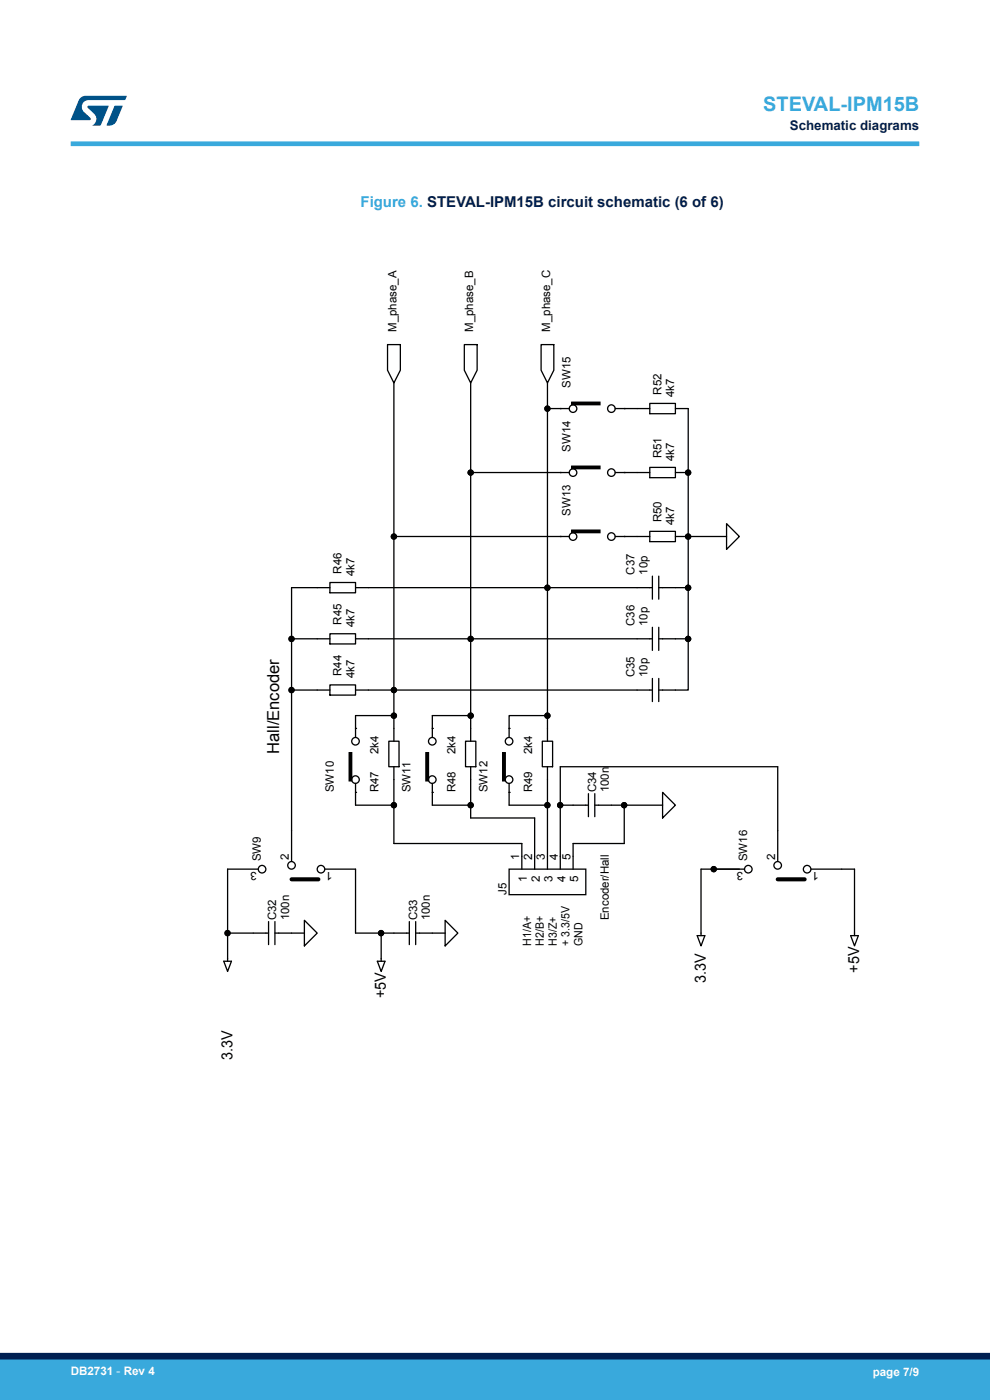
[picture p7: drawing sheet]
<svg xmlns="http://www.w3.org/2000/svg" width="210mm" height="297mm" viewBox="0 0 210 297" stroke-linecap="round" stroke-linejoin="round" font-family="sans-serif">
<g fill="none" stroke="#000" stroke-width=".28">
<path d="M82.2 73.1h2.7v5.4l-1.3 2.7-1.4-2.7zM98.5 73.1h2.7v5.4l-1.4 2.7-1.3-2.7zM114.8 73.1h2.7v5.4l-1.4 2.7-1.3-2.7zM83.6 81.2v73.3M99.8 81.2v73.3M116.1 81.2v70.6h-8.1v2.7M116.1 86.7h2.7M121.3 98.9h6v.5h-6zM132.4 86.7h5.4M137.8 85.6h5.5v2.2h-5.5zM143.3 86.7h2.7v48.8M83.6 113.8h37.2"/>
<path d="M99.8 100.2h21M118.8 113.8h.1M118.8 100.2h.1M121.3 112.5h6v.5h-6zM130.5 113.8h7.3M130.5 100.2h4.6M132.4 113.8h.1M132.4 100.2h.1M137.8 112.7h5.5v2.2h-5.5zM143.3 113.8h10.8M154.1 111.1l2.7 2.7-2.7 2.7zM61.8 135.5h5.5"/>
<path d="M67.3 124.7h-5.5v51.5M78.1 135.5h57M78.1 124.7h60.3M138.4 122.2v4.9M139.7 124.7h6.3M139.7 122.2v4.9M143.3 135.5h2.7M146 135.5v10.9h-2.7M61.8 146.4h5.5M74.1 159.7h.5v6h-.5zM75.4 154.5h.1M78.1 146.4h57"/>
<path d="M83.6 151.8h-8.2v4.6M99.8 151.8h-8.1v2.7M106.6 159.7h.6v6h-.6zM108 154.5h.1M108 154.5v1.9M115 157.2h2.2v5.5h-2.2zM116.1 151.8v5.4M75.4 168.1h.1M75.4 166.2v4.6h8.2M83.6 165.4v13.5h27.1v5.5M91.7 168.1v2.7h8.1M99.8 165.4v8.1h13.6v10.9"/>
<path d="M108 168.1h.1M108 166.2v4.6h8.1M116.1 162.7v21.7M118.8 170.8h6M124.8 168.4v4.9M126.2 170.8h14.3M126.2 168.4v4.9M132.4 170.8v8.1h-10.8v5.5M140.5 168.1l2.8 2.7-2.8 2.7zM165 176.2v-13.5h-46.2v21.7M48.3 184.4v19.5M48.3 198h5.4"/>
<path d="M61.8 198h2.8M64.6 195.2l2.7 2.8-2.7 2.7zM75.4 184.4v13.6h8.2M80.9 198v5.9M91.7 198h2.7M94.4 195.2l2.7 2.8-2.7 2.7zM108 184.4h16.3v5.4h-16.3zM147.9 198.5h1.6l-.8 2.2zM156.8 184.4h-8.1v14.1M178.5 184.4h2.8v14.1M180.4 198.5h1.7l-.8 2.2zM47.5 203.9h1.6l-.8 2.2z"/>
<path d="M80 203.9h1.7l-.8 2.2z"/>
<circle cx="116.1" cy="86.7" r=".53"/>
<circle cx="83.5" cy="113.8" r=".53"/>
<circle cx="99.8" cy="100.3" r=".53"/>
<circle cx="121.6" cy="113.8" r=".8"/>
<circle cx="121.6" cy="100.3" r=".8"/>
<circle cx="129.7" cy="113.8" r=".8"/>
<circle cx="129.7" cy="100.3" r=".8"/>
<circle cx="146" cy="100.3" r=".53"/>
<circle cx="146" cy="113.8" r=".53"/>
<circle cx="61.8" cy="135.5" r=".53"/>
<circle cx="99.8" cy="135.5" r=".53"/>
<circle cx="116.1" cy="124.7" r=".53"/>
<circle cx="146" cy="124.7" r=".53"/>
<circle cx="146" cy="135.5" r=".53"/>
<circle cx="61.8" cy="146.4" r=".53"/>
<circle cx="75.4" cy="157.3" r=".8"/>
<circle cx="83.5" cy="146.4" r=".53"/>
<circle cx="83.5" cy="151.8" r=".53"/>
<circle cx="99.8" cy="151.8" r=".54"/>
<circle cx="108" cy="157.3" r=".8"/>
<circle cx="116.1" cy="151.8" r=".53"/>
<circle cx="75.4" cy="165.4" r=".8"/>
<circle cx="83.5" cy="170.8" r=".53"/>
<circle cx="99.8" cy="170.8" r=".53"/>
<circle cx="108" cy="165.4" r=".8"/>
<circle cx="116.1" cy="170.8" r=".53"/>
<circle cx="118.8" cy="170.8" r=".53"/>
<circle cx="132.4" cy="170.8" r=".53"/>
<circle cx="48.3" cy="197.9" r=".53"/>
<circle cx="80.8" cy="198" r=".54"/>
<circle cx="151.4" cy="184.4" r=".54"/>
</g>
<g fill="#000">
<path d="M121.3 98.9h6v.5h-6z" fill-rule="evenodd"/>
<path d="M121.3 112.5h6v.5h-6z" fill-rule="evenodd"/>
<path d="M74.1 159.7h.5v6h-.5z" fill-rule="evenodd"/>
<path d="M106.6 159.7h.6v6h-.6z" fill-rule="evenodd"/>
<circle cx="116.1" cy="86.7" r=".53"/>
<circle cx="83.5" cy="113.8" r=".53"/>
<circle cx="99.8" cy="100.3" r=".53"/>
<circle cx="146" cy="100.3" r=".53"/>
<circle cx="146" cy="113.8" r=".53"/>
<circle cx="61.8" cy="135.5" r=".53"/>
<circle cx="99.8" cy="135.5" r=".53"/>
<circle cx="116.1" cy="124.7" r=".53"/>
<circle cx="146" cy="124.7" r=".53"/>
<circle cx="146" cy="135.5" r=".53"/>
<circle cx="61.8" cy="146.4" r=".53"/>
<circle cx="83.5" cy="146.4" r=".53"/>
<circle cx="83.5" cy="151.8" r=".53"/>
<circle cx="99.8" cy="151.8" r=".54"/>
<circle cx="116.1" cy="151.8" r=".53"/>
<circle cx="83.5" cy="170.8" r=".53"/>
<circle cx="99.8" cy="170.8" r=".53"/>
<circle cx="116.1" cy="170.8" r=".53"/>
<circle cx="118.8" cy="170.8" r=".53"/>
<circle cx="132.4" cy="170.8" r=".53"/>
<circle cx="48.3" cy="197.9" r=".53"/>
<circle cx="80.8" cy="198" r=".54"/>
<circle cx="151.4" cy="184.4" r=".54"/>
</g>
<path d="M61.8 186.5h5.7" fill="none" stroke="#000" stroke-width=".87"/>
<circle cx="68.1" cy="184.4" r=".8" fill="#fff"/>
<g fill="none" stroke="#000" stroke-width=".28">
<path d="M68.9 184.4h6.5"/>
<circle cx="68.1" cy="184.4" r=".8"/>
</g>
<circle cx="61.8" cy="183.6" r=".8" fill="#fff"/>
<g fill="none" stroke="#000" stroke-width=".28">
<path d="M61.8 176.2v6.6"/>
<circle cx="61.8" cy="183.6" r=".8"/>
</g>
<circle cx="55.6" cy="184.4" r=".8" fill="#fff"/>
<g fill="none" stroke="#000" stroke-width=".28">
<path d="M137.8 99.2h5.5v2.1h-5.5zM135.1 100.2h2.7M143.3 100.2h2.7M67.3 135.5h2.7M70 134.4h5.4v2.2h-5.4zM75.4 135.5h2.7M67.3 146.4h2.7M70 145.3h5.4v2.2h-5.4zM75.4 146.4h2.7M82.5 157.2h2.1v5.5h-2.1zM83.6 154.5v2.7M98.7 157.2h2.2v5.5h-2.2z"/>
<path d="M99.8 154.5v2.7M135.1 146.4h3.3M138.4 143.9v4.9M139.7 146.4h3.6M139.7 143.9v4.9M83.6 162.7v2.7M99.8 162.7v2.7M48.3 184.4h6.5M53.7 198h3.3M57 195.5v4.9M58.3 198h3.5M58.3 195.5v4.9"/>
<path d="M83.6 198h3.2M86.8 195.5v4.9M88.2 198h3.5M88.2 195.5v4.9"/>
<circle cx="55.6" cy="184.4" r=".8"/>
</g>
<path d="M165 186.5h5.7" fill="none" stroke="#000" stroke-width=".87"/>
<circle cx="171.2" cy="184.4" r=".8" fill="#fff"/>
<g fill="none" stroke="#000" stroke-width=".28">
<path d="M172 184.4h6.5"/>
<circle cx="171.2" cy="184.4" r=".8"/>
</g>
<circle cx="165" cy="183.6" r=".8" fill="#fff"/>
<g fill="none" stroke="#000" stroke-width=".28">
<path d="M165 176.2v6.6"/>
<circle cx="165" cy="183.6" r=".8"/>
</g>
<circle cx="158.7" cy="184.4" r=".8" fill="#fff"/>
<g fill="none" stroke="#000" stroke-width=".28">
<path d="M118.8 86.7h.1M118.8 86.7h2M121.3 85.3h6v.6h-6zM130.5 86.7h1.9M132.4 86.7h.1M67.3 124.7h2.7M70 123.6h5.4v2.2h-5.4zM75.4 124.7h2.7M135.1 135.5h3.3M138.4 133.1v4.9M139.7 135.5h3.6M139.7 133.1v4.9"/>
<path d="M90.3 159.7h.6v6h-.6zM91.7 154.5h.1M91.7 154.5v1.9M91.7 168.1h.1M91.7 166.2v1.9M151.4 184.4h6.5"/>
<circle cx="116.1" cy="86.7" r=".53"/>
<circle cx="121.6" cy="86.7" r=".8"/>
<circle cx="129.7" cy="86.7" r=".8"/>
<circle cx="83.5" cy="113.8" r=".53"/>
<circle cx="99.8" cy="100.3" r=".53"/>
<circle cx="146" cy="100.3" r=".53"/>
<circle cx="146" cy="113.8" r=".53"/>
<circle cx="61.8" cy="135.5" r=".53"/>
<circle cx="99.8" cy="135.5" r=".53"/>
<circle cx="116.1" cy="124.7" r=".53"/>
<circle cx="146" cy="124.7" r=".53"/>
<circle cx="146" cy="135.5" r=".53"/>
<circle cx="61.8" cy="146.4" r=".53"/>
<circle cx="83.5" cy="146.4" r=".53"/>
<circle cx="83.5" cy="151.8" r=".53"/>
<circle cx="91.7" cy="157.3" r=".8"/>
<circle cx="99.8" cy="151.8" r=".54"/>
<circle cx="116.1" cy="151.8" r=".53"/>
<circle cx="83.5" cy="170.8" r=".53"/>
<circle cx="91.7" cy="165.4" r=".8"/>
<circle cx="99.8" cy="170.8" r=".53"/>
<circle cx="116.1" cy="170.8" r=".53"/>
<circle cx="118.8" cy="170.8" r=".53"/>
<circle cx="132.4" cy="170.8" r=".53"/>
<circle cx="48.3" cy="197.9" r=".53"/>
<circle cx="80.8" cy="198" r=".54"/>
<circle cx="151.4" cy="184.4" r=".54"/>
<circle cx="158.7" cy="184.4" r=".8"/>
</g>
<g fill="#000">
<path d="M121.3 85.3h6v.6h-6z" fill-rule="evenodd"/>
<path d="M90.3 159.7h.6v6h-.6z" fill-rule="evenodd"/>
<circle cx="116.1" cy="86.7" r=".53"/>
<circle cx="83.5" cy="113.8" r=".53"/>
<circle cx="99.8" cy="100.3" r=".53"/>
<circle cx="146" cy="100.3" r=".53"/>
<circle cx="146" cy="113.8" r=".53"/>
<circle cx="61.8" cy="135.5" r=".53"/>
<circle cx="99.8" cy="135.5" r=".53"/>
<circle cx="116.1" cy="124.7" r=".53"/>
<circle cx="146" cy="124.7" r=".53"/>
<circle cx="146" cy="135.5" r=".53"/>
<circle cx="61.8" cy="146.4" r=".53"/>
<circle cx="83.5" cy="146.4" r=".53"/>
<circle cx="83.5" cy="151.8" r=".53"/>
<circle cx="99.8" cy="151.8" r=".54"/>
<circle cx="116.1" cy="151.8" r=".53"/>
<circle cx="83.5" cy="170.8" r=".53"/>
<circle cx="99.8" cy="170.8" r=".53"/>
<circle cx="116.1" cy="170.8" r=".53"/>
<circle cx="118.8" cy="170.8" r=".53"/>
<circle cx="132.4" cy="170.8" r=".53"/>
<circle cx="48.3" cy="197.9" r=".53"/>
<circle cx="80.8" cy="198" r=".54"/>
<circle cx="151.4" cy="184.4" r=".54"/>
</g>
<path d="M15 30.5h180" fill="none" stroke="#39a9dc" stroke-width="1"/>
<g fill="#005288">
<path d="M17.1 20.7l1.1-.4 8.7 .1-.4 .8h-7.6a1.45 1.45 0 0 0-1.4 .9 1.45 1.45 0 0 0 .2 1.6l1.5 1.3v.4l-4.2 .1 1.7-4.2z"/>
<path d="M24.3 22.4l1.7 .1-1.3 3.2a1.6 1.6 0 0 1-1.5 .9l-.6-.1z"/>
<path d="M18.6 22.5h4.5l-1.8 4.1h-1.7a1.54 1.54 0 0 0 .4-2.4l-1.4-1.3z"/>
</g>
<g fill="#39a9dc">
<path d="M0 288.4h210v8.6h-210z" fill-rule="evenodd"/>
<path d="M-.1 288.4h210.2v4.4h-210.2z" fill-rule="evenodd"/>
</g>
<path d="M0 287.7h210" fill="none" stroke="#002052" stroke-width="1.4"/>
<text font-size="4.2" fill="#39a9dc" x="161.9" y="23.5">STEVAL-IPM15B</text>
<text font-size="3.5" x="59.2" y="160" transform="rotate(-90 59.2 160)">Hall/Encoder</text>
<g font-size="3.3">
<text x="149.7" y="208.5" transform="rotate(-90 149.7 208.5)">3.3V</text>
<text x="182.3" y="206.4" transform="rotate(-90 182.3 206.4)">+5V</text>
<text x="81.9" y="211.8" transform="rotate(-90 81.9 211.8)">+5V</text>
<text x="49.3" y="224.8" transform="rotate(-90 49.3 224.8)">3.3V</text>
</g>
<text font-size="3.2" fill="#39a9dc" x="76.5" y="43.8">Figure 6. STEVAL-IPM15B circuit schematic (6 of 6)</text>
<text font-size="2.8" fill="#002052" x="167.5" y="27.5">Schematic diagrams</text>
<g font-size="2.5" fill="#fff">
<text x="15" y="291.6">DB2731 - Rev 4</text>
<text x="185.1" y="291.9">page 7/9</text>
</g>
<g font-size="2.4">
<text x="84.1" y="70.4" transform="rotate(-90 84.1 70.4)">M_phase_A</text>
<text x="100.4" y="70.4" transform="rotate(-90 100.4 70.4)">M_phase_B</text>
<text x="116.7" y="70.4" transform="rotate(-90 116.7 70.4)">M_phase_C</text>
<text x="121" y="82.3" transform="rotate(-90 121 82.3)">SW15</text>
<text x="140.3" y="83.7" transform="rotate(-90 140.3 83.7)">R52</text>
<text x="143" y="84.2" transform="rotate(-90 143 84.2)">4k7</text>
<text x="121" y="95.9" transform="rotate(-90 121 95.9)">SW14</text>
<text x="140.3" y="97.3" transform="rotate(-90 140.3 97.3)">R51</text>
<text x="143" y="97.8" transform="rotate(-90 143 97.8)">4k7</text>
<text x="121" y="109.5" transform="rotate(-90 121 109.5)">SW13</text>
<text x="140.3" y="110.8" transform="rotate(-90 140.3 110.8)">R50</text>
<text x="143" y="111.4" transform="rotate(-90 143 111.4)">4k7</text>
<text x="72.4" y="121.7" transform="rotate(-90 72.4 121.7)">R46</text>
<text x="75.2" y="122.2" transform="rotate(-90 75.2 122.2)">4k7</text>
<text x="134.6" y="121.9" transform="rotate(-90 134.6 121.9)">C37</text>
<text x="137.3" y="121.9" transform="rotate(-90 137.3 121.9)">10p</text>
<text x="72.4" y="132.5" transform="rotate(-90 72.4 132.5)">R45</text>
<text x="75.2" y="133.1" transform="rotate(-90 75.2 133.1)">4k7</text>
<text x="134.6" y="132.8" transform="rotate(-90 134.6 132.8)">C36</text>
<text x="137.3" y="132.8" transform="rotate(-90 137.3 132.8)">10p</text>
<text x="72.4" y="143.4" transform="rotate(-90 72.4 143.4)">R44</text>
<text x="75.2" y="143.9" transform="rotate(-90 75.2 143.9)">4k7</text>
<text x="134.6" y="143.7" transform="rotate(-90 134.6 143.7)">C35</text>
<text x="137.3" y="143.7" transform="rotate(-90 137.3 143.7)">10p</text>
<text x="80.3" y="160" transform="rotate(-90 80.3 160)">2k4</text>
<text x="96.6" y="160" transform="rotate(-90 96.6 160)">2k4</text>
<text x="112.9" y="160" transform="rotate(-90 112.9 160)">2k4</text>
<text x="70.8" y="168.1" transform="rotate(-90 70.8 168.1)">SW10</text>
<text x="80.3" y="168.1" transform="rotate(-90 80.3 168.1)">R47</text>
<text x="87.1" y="168.1" transform="rotate(-90 87.1 168.1)">SW11</text>
<text x="96.6" y="168.1" transform="rotate(-90 96.6 168.1)">R48</text>
<text x="103.4" y="168.1" transform="rotate(-90 103.4 168.1)">SW12</text>
<text x="112.9" y="168.1" transform="rotate(-90 112.9 168.1)">R49</text>
<text x="126.4" y="168.1" transform="rotate(-90 126.4 168.1)">C34</text>
<text x="129.2" y="168.1" transform="rotate(-90 129.2 168.1)">100n</text>
<text x="54.5" y="184.9" transform="rotate(-180 54.5 184.9)">3</text>
<text x="55.3" y="182.7" transform="rotate(-90 55.3 182.7)">SW9</text>
<text x="61.3" y="182.5" transform="rotate(-90 61.3 182.5)">2</text>
<text x="70.6" y="184.9" transform="rotate(-180 70.6 184.9)">1</text>
<text x="110.1" y="182.5" transform="rotate(-90 110.1 182.5)">1</text>
<text x="112.9" y="182.5" transform="rotate(-90 112.9 182.5)">2</text>
<text x="115.6" y="182.5" transform="rotate(-90 115.6 182.5)">3</text>
<text x="118.3" y="182.5" transform="rotate(-90 118.3 182.5)">4</text>
<text x="121" y="182.5" transform="rotate(-90 121 182.5)">5</text>
<text x="157.7" y="184.9" transform="rotate(-180 157.7 184.9)">3</text>
<text x="158.5" y="182.8" transform="rotate(-90 158.5 182.8)">SW16</text>
<text x="164.4" y="182.5" transform="rotate(-90 164.4 182.5)">2</text>
<text x="173.7" y="184.9" transform="rotate(-180 173.7 184.9)">1</text>
<text x="107.5" y="189.8" transform="rotate(-90 107.5 189.8)">J5</text>
<text x="111.8" y="187.1" transform="rotate(-90 111.8 187.1)">1</text>
<text x="114.5" y="187.1" transform="rotate(-90 114.5 187.1)">2</text>
<text x="117.2" y="187.1" transform="rotate(-90 117.2 187.1)">3</text>
<text x="119.9" y="187.1" transform="rotate(-90 119.9 187.1)">4</text>
<text x="122.7" y="187.1" transform="rotate(-90 122.7 187.1)">5</text>
<text x="58.6" y="195.2" transform="rotate(-90 58.6 195.2)">C32</text>
<text x="61.3" y="195.2" transform="rotate(-90 61.3 195.2)">100n</text>
<text x="88.5" y="195.2" transform="rotate(-90 88.5 195.2)">C33</text>
<text x="91.2" y="195.2" transform="rotate(-90 91.2 195.2)">100n</text>
<text x="129.2" y="195.2" transform="rotate(-90 129.2 195.2)">Encoder/Hall</text>
<text x="112.7" y="200.7" transform="rotate(-90 112.7 200.7)">H1/A+</text>
<text x="115.4" y="200.7" transform="rotate(-90 115.4 200.7)">H2/B+</text>
<text x="118.1" y="200.7" transform="rotate(-90 118.1 200.7)">H3/Z+</text>
<text x="120.8" y="200.7" transform="rotate(-90 120.8 200.7)">+ 3.3/5V</text>
<text x="123.5" y="200.7" transform="rotate(-90 123.5 200.7)">GND</text>
</g>
</svg>
